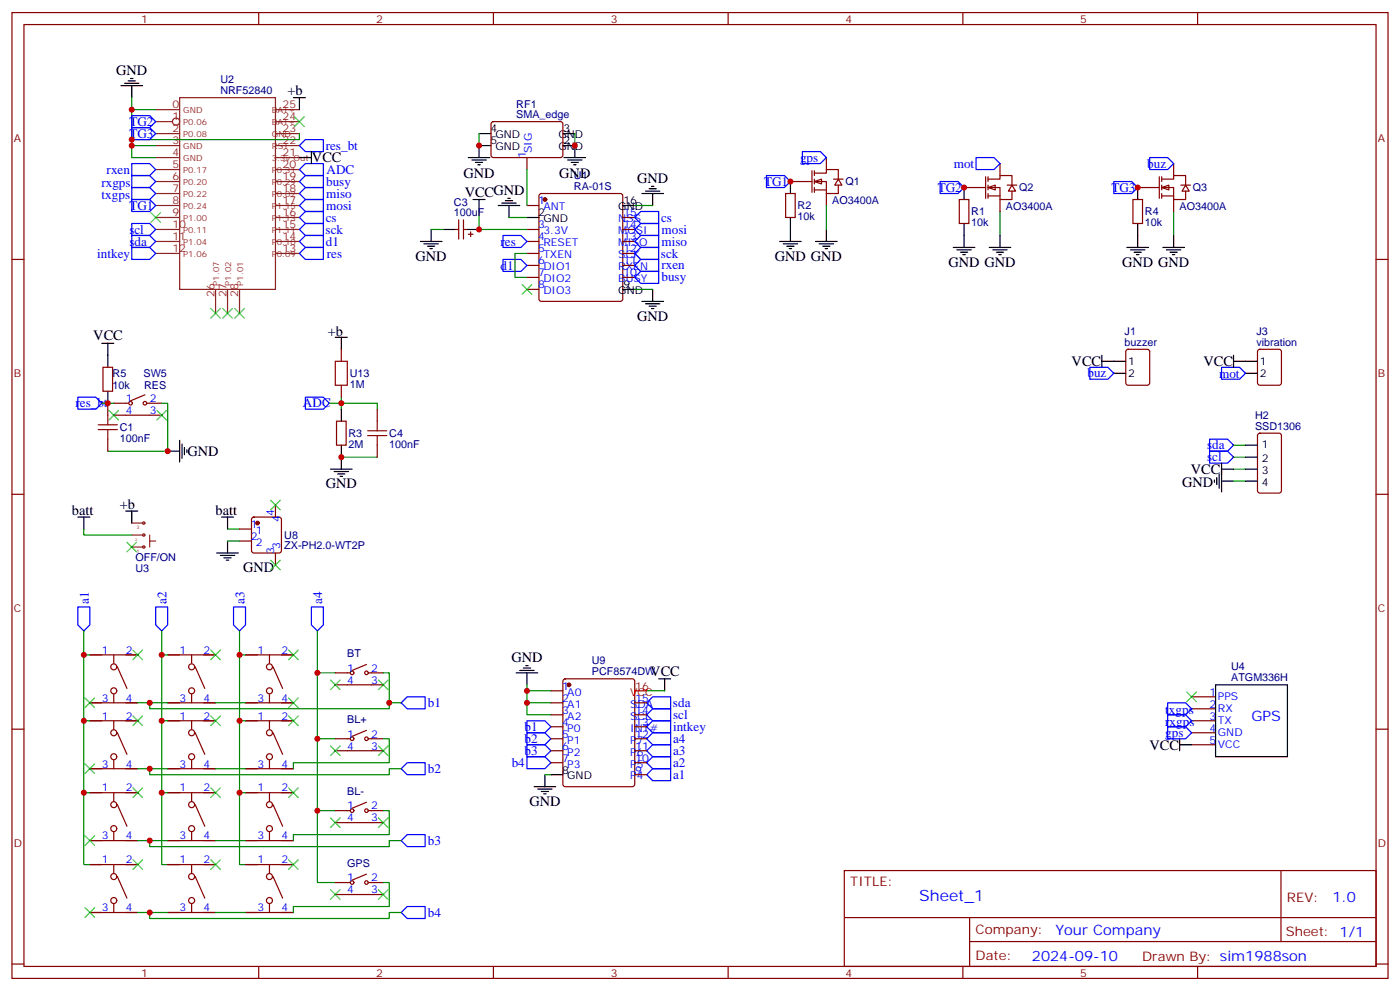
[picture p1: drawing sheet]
<svg xmlns="http://www.w3.org/2000/svg" width="412mm" height="292mm" viewBox="0 0 412 292" stroke-linecap="round" stroke-linejoin="round" font-family="sans-serif">
<g fill="none" stroke="#870000" stroke-width=".35">
<path d="M3.5 3.7h405.4v284.3h-405.4zM7.1 7.2h398.2v277.3h-398.2zM76.2 3.7v3.5M145.3 3.7v3.5M214.5 3.7v3.5M283.6 3.7v3.5M352.8 3.7v3.5M144.9 36l.4-.2 20.1 .1 .4 .6-.1 9.5-.6 .4-20-.1-.5-.6v-9.2zM155.2 46.4v3.5M159 57.2l.5-.2h23.2l.5 .2 .2 .5v30.3l-.2 .5-.5 .2h-23.2l-.5-.2-.3-.5v-30.3zM231.4 57h2.8v7h-2.8zM3.5 76.4h3.6"/>
<path d="M134.1 67.6h1M135.1 64.7v5.7M136.5 67.6h1.1M136.5 64.7v5.7M137.9 69h1.4M138.6 68.3v1.4M155.2 60.5h3.5M155.2 67.6h3.5M155.2 71.1h3.5M155.2 74.6h3.5M155.2 78.1h3.5M183.4 67.6h3.6"/>
<path d="M183.4 71.1h3.6M183.4 74.6h3.6M183.4 78.1h3.6M183.4 64h3.6M405.3 76.4h3.6M155.2 81.7h3.5M155.2 85.2h3.5M183.4 81.7h3.6M33.5 118.7h4.2M42.7 116.2l-4.2 1.8M43.4 118.7h4.2M100.5 102.8v3.6"/>
<path d="M100.5 113.4v3.5M370.7 103l.4-.2h5.7l.6 .5 .1 9.4-.5 .7h-5.9l-.6-.4-.1-9.5zM33.5 122.2h14.1M99.1 124h2.9v7.1h-2.9zM370.7 127.7l.4-.2h5.7l.6 .5 .1 16.5-.5 .6-5.9 .1-.6-.5-.1-16.5zM3.5 145.5h3.6M70.6 155.8h3.5M70.6 159.3h3.5M74.3 152.4l.5-.2h7.4l.5 .2 .2 .5v9.2l-.2 .5-.5 .2h-7.4l-.5-.2-.2-.5v-9.2zM81.1 148.7v3.5M405.3 145.5h3.6M81.1 162.8v3.5"/>
<path d="M98.8 198.1h4.2M107.9 195.6l-4.2 1.8M108.7 198.1h4.2M3.5 214.7h3.6M98.8 201.6h14.1M98.8 217.5h4.2M107.9 215l-4.2 1.8M108.7 217.5h4.2M162.3 217.5h3.5M162.3 203.4h3.5M162.3 206.9h3.5M162.3 210.4h3.5"/>
<path d="M162.3 214h3.5M166 200.1l.5-.3h19.8l.6 .5 .1 30.6-.5 .6-20 .1-.6-.5-.1-30.5zM187 217.5h3.5M187 206.9h3.5M187 210.4h3.5M187 214h3.5M351 205.1h7.1M351 208.7h7.1M351 212.2h7.1M351 215.7h7.1M351 219.3h7.1M405.3 214.7h3.6"/>
<path d="M98.8 221h14.1M98.8 238.7h4.2M107.9 236.2l-4.2 1.7M108.7 238.7h4.2M162.3 221h3.5M162.3 224.5h3.5M187 221h3.5M187 224.5h3.5M187 228.1h3.5M98.8 242.2h14.1M98.8 259.8h4.2M107.9 257.4l-4.2 1.7"/>
<path d="M108.7 259.8h4.2M248.7 256.3h156.6v28.2h-156.6zM377.3 256.3v20.9M98.8 263.3h14.1M248.7 270.1h156.5M285.6 277.2h119.6M285.6 270.1v14.2M3.5 283.8h3.6M76.2 284.5v3.5M145.3 284.5v3.5M214.5 284.5v3.5M283.6 284.5v3.5"/>
<path d="M352.8 284.5v3.5M405.3 283.8h3.6"/>
<circle cx="38.5" cy="118.7" r=".53"/>
<circle cx="42.7" cy="118.7" r=".53"/>
<circle cx="103.7" cy="198.1" r=".53"/>
<circle cx="107.9" cy="198.1" r=".53"/>
<circle cx="103.7" cy="217.5" r=".53"/>
<circle cx="107.9" cy="217.5" r=".53"/>
<circle cx="103.7" cy="238.7" r=".53"/>
<circle cx="107.9" cy="238.7" r=".53"/>
<circle cx="103.7" cy="259.8" r=".53"/>
<circle cx="107.9" cy="259.8" r=".53"/>
</g>
<g fill="none" stroke="#00f" stroke-width=".35">
<path d="M38.8 34h5.3l1.8 1.8-1.8 1.8h-5.3zM38.8 48.2h5.3l1.8 1.7-1.8 1.8h-5.3zM38.8 51.7h5.3l1.8 1.7-1.8 1.8h-5.3zM38.8 55.2h5.3l1.8 1.8-1.8 1.7h-5.3zM88.2 53.4l1.8-1.7h5.2v3.5h-5.2zM88.2 57l1.8-1.8h5.2v3.5h-5.2zM88.2 42.9l1.8-1.8h5.2v3.5h-5.2zM88.2 49.9l1.8-1.7h5.2v3.5h-5.2zM38.8 65.8h5.3l1.8 1.8-1.8 1.7h-5.3zM38.8 69.3h5.3l1.8 1.8-1.8 1.7h-5.3zM38.8 72.8h5.3l1.8 1.8-1.8 1.8h-5.3zM88.2 74.6l1.8-1.8h5.2v3.6h-5.2z"/>
<path d="M88.2 67.6l1.8-1.8h5.2v3.5h-5.2zM88.2 60.5l1.8-1.8h5.2v3.6h-5.2zM88.2 64l1.8-1.7h5.2v3.5h-5.2zM90 69.3h5.2v3.5h-5.2l-1.8-1.7zM148.2 76.4h5.3l1.7 1.7-1.7 1.8h-5.3zM148.2 69.3h5.3l1.7 1.8-1.7 1.7h-5.3zM187 64l1.7-1.7h5.3v3.5h-5.3zM187 67.6l1.7-1.8h5.3v3.5h-5.3zM187 71.1l1.7-1.8h5.3v3.5h-5.3zM187 74.6l1.7-1.8h5.3v3.6h-5.3zM187 78.1l1.7-1.7h5.3v3.5h-5.3zM187 81.7l1.7-1.8h5.3v3.5h-5.3z"/>
<path d="M22.9 116.9h5.3l1.8 1.8-1.8 1.8h-5.3zM90 116.9h5.2l1.8 1.8-1.8 1.8h-5.2zM356.3 129.3h5.3l1.8 1.8-1.8 1.7h-5.3zM356.3 132.8h5.3l1.8 1.8-1.8 1.7h-5.3zM22.9 178.7h3.6v5.3l-1.8 1.7-1.8-1.7zM45.9 178.7h3.5v5.3l-1.8 1.7-1.7-1.7zM68.8 178.7h3.5v5.3l-1.7 1.7-1.8-1.7zM91.7 178.7h3.5v5.3l-1.7 1.7-1.8-1.7zM118.2 206.9l1.7-1.8h5.3v3.6h-5.3zM155.2 212.2h5.3l1.8 1.8-1.8 1.7h-5.3zM155.2 215.7h5.3l1.8 1.8-1.8 1.8h-5.3zM155.2 219.3h5.3l1.8 1.7-1.8 1.8h-5.3z"/>
<path d="M190.5 217.5l1.8-1.8h5.3v3.6h-5.3zM190.5 206.9l1.8-1.8h5.3v3.6h-5.3zM190.5 210.4l1.8-1.7h5.3v3.5h-5.3zM190.5 214l1.8-1.8h5.3v3.5h-5.3zM192.3 219.3h5.3v3.5h-5.3l-1.8-1.8zM344 210.4h5.2l1.8 1.8-1.8 1.8h-5.2zM344 206.9h5.2l1.8 1.8-1.8 1.7h-5.2zM118.2 226.3l1.7-1.8h5.3v3.6h-5.3zM155.2 222.8h5.3l1.8 1.7-1.8 1.8h-5.3zM190.5 228.1l1.8-1.8h5.3v3.5h-5.3zM190.5 224.5l1.8-1.7h5.3v3.5h-5.3zM118.2 247.5l1.7-1.8h5.3v3.5h-5.3z"/>
<path d="M118.2 268.6l1.7-1.7h5.3v3.5h-5.3z"/>
</g>
<g fill="none" stroke="#000" stroke-width=".35">
<path d="M35.6 25.2h6.4M36.7 24.5h4.2M37.7 23.8h2.2M38.5 23.1h.7M38.8 25.2v3.6M86.4 28.8h3.6M88.2 28.8v3.5M141.1 39.3h3.5M165.8 39.3h3.5M137.9 46.4h6.4M139 47.1h4.2M139.3 58.7h3.6"/>
<path d="M140.1 47.8h2.1M140.8 48.5h.7M141.1 58.7v3.6M144.6 42.9h-3.5v3.5M147.8 59.8h4.2M148.9 59.1h2.1M149.6 58.4h.7M165.8 42.9h3.5v3.5M166.2 46.4h6.3M167.2 47.1h4.2M168.3 47.8h2.1M169 48.5h.7"/>
<path d="M189.1 57h6.3M190.1 56.3h4.3M191.2 55.6h2.1M191.9 54.9h.7M192.3 57v3.5M232.8 53.4v3.6M123.8 71.1h6.4M124.9 71.8h4.2M125.9 72.5h2.2M126.6 73.2h.8M127 67.6v3.5M130.5 67.6h3.6"/>
<path d="M137.6 67.6h3.5M146.8 60.5h6.3M149.9 60.5v3.5M155.2 64h3.5M183.4 60.5h3.6M232.8 64v3.6M240.2 71.1h6.4M241.3 71.8h4.2M242.4 72.5h2.1M243.1 73.2h.7M243.4 67.6v3.5M98.8 99.3h3.5"/>
<path d="M100.5 99.3v3.5M183.4 85.2h3.6M189.1 88.7h6.3M190.1 89.4h4.3M191.2 90.1h2.1M191.9 90.8h.7M192.3 85.2v3.5M366.9 106.4h3.5M366.9 109.9h3.5M97.4 138.1h6.3M98.4 138.8h4.3M99.5 139.5h2.1"/>
<path d="M100.5 120.5v3.5M100.5 131.1v7M359.1 139.5v4.3M359.8 136.3v8.5M359.8 138.1h3.6M366.9 131.1h3.5M366.9 134.6h3.5M366.9 138.1h3.5M22.9 152.2h3.6M24.7 152.2v3.6M37 150.5h3.6M38.8 150.5v3.5"/>
<path d="M65.3 152.2h3.5M67 152.2v3.6M67 159.3v3.5M100.2 140.2h.7M357.7 141.3v.7M358.4 140.6v2.1M359.8 141.6h3.6M366.9 141.6h3.5M63.9 162.8h6.3M64.9 163.5h4.2M66 164.2h2.1M66.7 164.9h.7"/>
<path d="M152 198.1h6.4M153.1 197.4h4.2M154.2 196.7h2.1M154.9 196h.7M155.2 198.1v3.5M194 199.8h3.6M195.8 199.8v3.6M358.1 201.6h21.1v21.2h-21.1zM157.3 231.6h6.4M158.4 232.3h4.2M159.5 233h2.1M160.2 233.7h.7"/>
<path d="M160.5 228.1v3.5M162.3 228.1h3.5"/>
</g>
<g fill="none" stroke="#008700" stroke-width=".35">
<path d="M38.8 28.8v14.1h7.1M38.8 32.3h7.1M88.2 39.3v1.8h-49.4M141.1 39.3v3.6M169.3 39.3v3.6M38.8 42.9v3.5h7.1M155.2 49.9v10.6M127 67.6h3.5M141.1 62.3v5.3h14.1M149.9 64h5.3M187 60.5h5.3M187 85.2h5.3"/>
<path d="M97 118.7h3.5M100.5 116.9v3.6M363.4 138.1h3.5M363.4 134.6h3.5M363.4 131.1h3.5M24.7 155.8v1.7h14.1M67 155.8h3.6M67 159.3h3.6M363.4 141.6h3.5M47.6 185.7v68.8h1.8M70.6 185.7v68.8h1.7M93.5 185.7v74.1h5.3"/>
<path d="M93.5 198.1h5.3M93.5 217.5h5.3M155.2 201.6v8.8h7.1M155.2 203.4h7.1M155.2 206.9h7.1M190.5 203.4h5.3M93.5 238.7h5.3M160.5 228.1h1.8"/>
</g>
<g fill="none" stroke="#8c2424" stroke-width=".35">
<path d="M45.9 35.8h4.9M45.9 39.3h7M45.9 32.3h7M52.9 28.8h28.2v56.4h-28.2zM81.1 35.8h7.1M81.1 39.3h7.1M81.1 32.3h7.1M45.9 42.9h7M45.9 46.4h7M45.9 49.9h7M45.9 53.4h7M45.9 57h7"/>
<path d="M81.1 42.9h7.1M81.1 46.4h7.1M81.1 49.9h7.1M81.1 53.4h7.1M81.1 57h7.1M45.9 60.5h7M45.9 64h7M45.9 67.6h7M45.9 74.6h7M45.9 71.1h7M81.1 60.5h7.1M81.1 64h7.1"/>
<path d="M81.1 67.6h7.1M81.1 74.6h7.1M81.1 71.1h7.1M63.5 85.2v7.1M67 85.2v7.1M70.6 85.2v7.1M38.8 157.5h3.5M38.8 154h3.5M44.1 157.5v3.5M44.1 159.3h1.8M38.8 161h3.5"/>
<circle cx="51.9" cy="35.8" r="1.06"/>
<circle cx="42.3" cy="154" r=".35"/>
<circle cx="42.3" cy="157.5" r=".35"/>
<circle cx="42.3" cy="161" r=".35"/>
</g>
<g fill="#870000" stroke="#870000" stroke-width=".35">
<circle cx="160.5" cy="58.7" r=".53"/>
<circle cx="167.6" cy="201.6" r=".53"/>
<circle cx="75.8" cy="154" r=".53"/>
</g>
<path d="M187 203.4h3.5" fill="none" stroke="#f00" stroke-width=".35"/>
<path d="M86.8 34.4l2.8 2.8M89.6 34.4l-2.8 2.8M62.1 90.8l2.8 2.9M64.9 90.8l-2.8 2.9M65.6 90.8l2.8 2.9M68.4 90.8l-2.8 2.9M69.1 90.8l2.9 2.9M72 90.8l-2.9 2.9M37.4 159.6l2.8 2.9M40.2 159.6l-2.8 2.9M349.6 203.7l2.8 2.9M352.4 203.7l-2.8 2.9" fill="none" stroke="#3c3" stroke-width=".35"/>
<path d="M98.8 106.4h3.5v7h-3.5z" fill="none" stroke="#a10000" stroke-width=".35"/>
<g fill="#fff" stroke="#870000" stroke-width=".35">
<path d="M239.9 53.4l2.1-.7v1.5z"/>
<path d="M246.9 52.7l1.1 1.8h-2.1z"/>
</g>
<path d="M232.8 53.4h6.4M239.2 50.3v6.3M239.9 51h3.5v-1.1h3.5v2.8M239.9 53.4h3.5v3.6h3.5v-2.5M239.9 55.9h3.5M239.9 50.3v1.4M239.9 52.7v1.5M239.9 55.2v1.4M243.4 46.4v3.5M243.4 57v3.5M245.5 52.7h2.9" fill="none" stroke="#870000" stroke-width=".35"/>
<path d="M155.2 74.6h-3.5v7.1h3.5M243.4 60.5v7.1M294.6 62.3v7" fill="none" stroke="#008700" stroke-width=".35"/>
<path d="M88.2 46.4h3.5M91.7 44.6v3.6M229.7 71.1h6.3M230.7 71.8h4.2M231.8 72.5h2.1M232.5 73.2h.7M232.8 67.6v3.5M280.8 72.8h6.4M281.9 73.6h4.2M282.9 74.3h2.1M283.6 75h.7M284 69.3v3.5" fill="none" stroke="#000" stroke-width=".35"/>
<g fill="#fff" stroke="#870000" stroke-width=".35">
<path d="M291 55.2l2.2-.7v1.4z"/>
<path d="M298.1 54.5l1.1 1.8h-2.2z"/>
</g>
<path d="M282.6 58.7h2.8v7.1h-2.8zM284 55.2h6.3M290.3 52v6.4M291 52.7h3.6v-1h3.5v2.8M291 55.2h3.6v3.5h3.5v-2.4M291 57.7h3.6M291 52v1.4M291 54.5v1.4M291 57v1.4M294.6 48.2v3.5M294.6 58.7v3.6M296.7 54.5h2.8" fill="none" stroke="#870000" stroke-width=".35"/>
<path d="M284 55.2v3.5M284 65.8v3.5M291.4 72.8h6.3M292.5 73.6h4.2M293.5 74.3h2.1M294.2 75h.7M294.6 69.3v3.5M332 72.8h6.3M333 73.6h4.3M334.1 74.3h2.1M334.8 75h.7M335.1 69.3v3.5" fill="none" stroke="#000" stroke-width=".35"/>
<path d="M345.7 62.3v7" fill="none" stroke="#008700" stroke-width=".35"/>
<g fill="#fff" stroke="#870000" stroke-width=".35">
<path d="M342.2 55.2l2.1-.7v1.4z"/>
<path d="M349.2 54.5l1.1 1.8h-2.1z"/>
</g>
<g fill="none" stroke="#870000" stroke-width=".35">
<path d="M333.7 58.7h2.8v7.1h-2.8zM335.1 55.2h6.4M341.5 52v6.4M342.2 52.7h3.5v-1h3.5v2.8M342.2 55.2h3.5v3.5h3.5v-2.4M342.2 57.7h3.5M342.2 52v1.4M342.2 54.5v1.4M342.2 57v1.4M345.7 48.2v3.5M345.7 58.7v3.6M347.8 54.5h2.9"/>
<path d="M30.3 108.1h2.9v7.1h-2.9zM31.7 118.7v3.5M331.8 103l.5-.2h5.7l.6 .5 .1 9.4-.5 .7h-5.9l-.6-.4-.1-9.5zM31.7 129.3v3.5M111.1 120.5v3.5M111.1 131.1v3.5M26.5 192.8h14.1M33.5 192.8v2.5M34.6 196.3l2.8 6.4M49.4 192.8h14.1M56.4 192.8v2.5M57.5 196.3l2.8 6.4"/>
<path d="M72.3 192.8h14.1M79.4 192.8v2.5M80.4 196.3l2.9 6.4M26.5 206.9h14.1M26.5 212.2h14.1M33.5 204.4v2.5M33.5 212.2v2.5M34.6 215.7l2.8 6.4M49.4 206.9h14.1M49.4 212.2h14.1M56.4 204.4v2.5M56.4 212.2v2.5"/>
<path d="M57.5 215.7l2.8 6.4M72.3 206.9h14.1M72.3 212.2h14.1M79.4 204.4v2.5M79.4 212.2v2.5M80.4 215.7l2.9 6.4M26.5 226.3h14.1M26.5 233.4h14.1M33.5 223.8v2.5M33.5 233.4v2.4M34.6 236.9l2.8 6.3M49.4 226.3h14.1"/>
<path d="M49.4 233.4h14.1M56.4 223.8v2.5M56.4 233.4v2.4M57.5 236.9l2.8 6.3M72.3 226.3h14.1M72.3 233.4h14.1M79.4 223.8v2.5M79.4 233.4v2.4M80.4 236.9l2.9 6.3M26.5 247.5h14.1M26.5 254.5h14.1M33.5 245v2.5"/>
<path d="M33.5 254.5v2.5M34.6 258.1l2.8 6.3M49.4 247.5h14.1M49.4 254.5h14.1M56.4 245v2.5M56.4 254.5v2.5M57.5 258.1l2.8 6.3M72.3 247.5h14.1M72.3 254.5h14.1M79.4 245v2.5M79.4 254.5v2.5M80.4 258.1l2.9 6.3"/>
<path d="M26.5 268.6h14.1M33.5 266.2v2.4M49.4 268.6h14.1M56.4 266.2v2.4M72.3 268.6h14.1M79.4 266.2v2.4"/>
<circle cx="33.5" cy="196.3" r=".88"/>
<circle cx="56.4" cy="196.3" r=".88"/>
<circle cx="79.4" cy="196.3" r=".88"/>
<circle cx="33.5" cy="203.4" r=".88"/>
<circle cx="33.5" cy="215.7" r=".88"/>
<circle cx="56.4" cy="203.4" r=".88"/>
<circle cx="56.4" cy="215.7" r=".88"/>
<circle cx="79.4" cy="203.4" r=".88"/>
<circle cx="79.4" cy="215.7" r=".88"/>
<circle cx="33.5" cy="222.8" r=".88"/>
<circle cx="33.5" cy="236.9" r=".88"/>
<circle cx="56.4" cy="222.8" r=".88"/>
<circle cx="56.4" cy="236.9" r=".88"/>
<circle cx="79.4" cy="236.9" r=".88"/>
<circle cx="79.4" cy="222.8" r=".88"/>
<circle cx="33.5" cy="243.9" r=".88"/>
<circle cx="33.5" cy="258.1" r=".88"/>
<circle cx="56.4" cy="243.9" r=".88"/>
<circle cx="56.4" cy="258.1" r=".88"/>
<circle cx="79.4" cy="243.9" r=".88"/>
<circle cx="79.4" cy="258.1" r=".88"/>
<circle cx="33.5" cy="265.1" r=".88"/>
<circle cx="56.4" cy="265.1" r=".88"/>
<circle cx="79.4" cy="265.1" r=".88"/>
</g>
<g fill="none" stroke="#000" stroke-width=".35">
<path d="M335.1 55.2v3.5M335.1 65.8v3.5M342.5 72.8h6.4M343.6 73.6h4.2M344.7 74.3h2.1M345.4 75h.7M345.7 69.3v3.5M30 101.1h3.5M31.7 101.1v7M31.7 115.2v3.5M324.6 106.4h7M324.6 104.6v3.5"/>
<path d="M328.1 109.9h3.5M363.4 106.4h3.5M363.4 104.6v3.5M49.4 132.8h3.5M52.9 129.6v6.4M53.6 130.7v4.2M54.3 131.8v2.1M55 132.5v.7M347.5 219.3h3.5M347.5 217.5v3.5"/>
</g>
<g fill="none" stroke="#008700" stroke-width=".35">
<path d="M30 118.7h3.5M47.6 118.7h1.8v14.1h-17.7M100.5 118.7h10.6v1.8M100.5 134.6h10.6M24.7 185.7v7.1h1.8M24.7 192.8v19.4h1.8M47.6 192.8h1.8M70.6 192.8h1.7M112.9 198.1h1.8v8.8M24.7 212.2v21.2h1.8M40.6 206.9h8.8M44.1 206.9v1.8h70.6v-1.8h3.5"/>
<path d="M47.6 212.2h1.8M63.5 206.9h8.8M70.6 212.2h1.7M112.9 217.5h1.8v7h-28.3v1.8M24.7 233.4v21.1h1.8M40.6 226.3h8.8M44.1 226.3v1.8h70.6v-1.8h3.5M47.6 233.4h1.8M63.5 226.3h8.8M70.6 233.4h1.7M112.9 238.7h1.8v7h-28.3v1.8M40.6 247.5h8.8"/>
<path d="M44.1 247.5v1.7h70.6v-1.7h3.5M63.5 247.5h8.8M112.9 259.8h1.8v7.1h-28.3v1.7M40.6 268.6h8.8M44.1 268.6v1.8h70.6v-1.8h3.5M63.5 268.6h8.8"/>
</g>
<path d="M38.8 37.6h5.3l1.8 1.7-1.8 1.8h-5.3zM38.8 58.7h5.3l1.8 1.8-1.8 1.8h-5.3zM225.8 51.7h5.3l1.7 1.7-1.7 1.8h-5.3zM236.4 44.6h5.3l1.7 1.8-1.7 1.8h-5.3zM276.9 53.4h5.3l1.8 1.8-1.8 1.8h-5.3zM287.5 46.4h5.3l1.8 1.8-1.8 1.7h-5.3zM328.1 53.4h5.3l1.7 1.8-1.7 1.8h-5.3zM338.7 46.4h5.3l1.7 1.8-1.7 1.7h-5.3zM321 108.1h5.3l1.8 1.8-1.8 1.8h-5.3zM359.8 108.1h5.3l1.8 1.8-1.8 1.8h-5.3zM344 214h5.2l1.8 1.7-1.8 1.8h-5.2z" fill="none" stroke="#00f" stroke-width=".35"/>
<g fill="none" stroke="#3c3" stroke-width=".35">
<path d="M44.4 62.6l2.9 2.8M47.3 62.6l-2.9 2.8M153.8 83.8l2.8 2.8M156.6 83.8l-2.8 2.8M32.1 120.8l2.8 2.8M34.9 120.8l-2.8 2.8M46.2 120.8l2.8 2.8M49 120.8l-2.8 2.8M79.7 147.3l2.8 2.8M82.5 147.3l-2.8 2.8M79.7 164.9l2.8 2.8M82.5 164.9l-2.8 2.8"/>
<path d="M39.2 191.4l2.8 2.8M42 191.4l-2.8 2.8M62.1 191.4l2.8 2.8M64.9 191.4l-2.8 2.8M85 191.4l2.8 2.8M87.8 191.4l-2.8 2.8M25 205.5l2.9 2.8M27.9 205.5l-2.9 2.8M39.2 210.8l2.8 2.8M42 210.8l-2.8 2.8M62.1 210.8l2.8 2.8M64.9 210.8l-2.8 2.8"/>
<path d="M85 210.8l2.8 2.8M85 205.5l2.8 2.8M87.8 210.8l-2.8 2.8M87.8 205.5l-2.8 2.8M97.4 200.2l2.8 2.8M97.4 219.6l2.8 2.8M100.2 200.2l-2.8 2.8M100.2 219.6l-2.8 2.8M111.5 200.2l2.8 2.8M111.5 219.6l2.8 2.8M114.3 200.2l-2.8 2.8M114.3 219.6l-2.8 2.8"/>
<path d="M25 224.9l2.9 2.8M27.9 224.9l-2.9 2.8M39.2 232l2.8 2.8M42 232l-2.8 2.8M62.1 232l2.8 2.8M64.9 232l-2.8 2.8M85 232l2.8 2.8M87.8 232l-2.8 2.8M25 246.1l2.9 2.8M27.9 246.1l-2.9 2.8M39.2 253.1l2.8 2.8M42 253.1l-2.8 2.8"/>
<path d="M62.1 253.1l2.8 2.8M64.9 253.1l-2.8 2.8M85 253.1l2.8 2.8M87.8 253.1l-2.8 2.8M97.4 240.8l2.8 2.8M100.2 240.8l-2.8 2.8M111.5 240.8l2.8 2.8M114.3 240.8l-2.8 2.8M25 267.2l2.9 2.9M27.9 267.2l-2.9 2.9M97.4 261.9l2.8 2.9M100.2 261.9l-2.8 2.9"/>
<path d="M111.5 261.9l2.8 2.9M114.3 261.9l-2.8 2.9"/>
</g>
<path d="M28.9 125.1h5.7M28.9 126.5h5.7M31.7 122.2v2.9M31.7 126.5v2.8M108.3 126.8h5.6M108.3 128.2h5.6M111.1 124v2.8M111.1 128.2v2.9" fill="none" stroke="#a10000" stroke-width=".35"/>
<g fill="#c00">
<circle cx="155.2" cy="203.4" r=".88"/>
<circle cx="155.2" cy="206.9" r=".88"/>
<circle cx="93.5" cy="238.7" r=".88"/>
<circle cx="93.5" cy="217.5" r=".88"/>
<circle cx="93.5" cy="198.1" r=".88"/>
<circle cx="169.3" cy="42.9" r=".88"/>
<circle cx="141.1" cy="42.9" r=".88"/>
<circle cx="38.8" cy="32.3" r=".88"/>
<circle cx="38.8" cy="42.9" r=".88"/>
<circle cx="38.8" cy="41.1" r=".88"/>
<circle cx="100.5" cy="118.7" r=".88"/>
<circle cx="141.1" cy="67.6" r=".88"/>
<circle cx="31.8" cy="118.7" r=".88"/>
<circle cx="100.5" cy="134.6" r=".88"/>
<circle cx="49.4" cy="132.8" r=".88"/>
<circle cx="232.8" cy="53.4" r=".88"/>
<circle cx="284" cy="55.2" r=".88"/>
<circle cx="335.1" cy="55.2" r=".88"/>
<circle cx="24.7" cy="192.8" r=".88"/>
<circle cx="24.7" cy="212.2" r=".88"/>
<circle cx="24.7" cy="233.4" r=".88"/>
<circle cx="47.6" cy="192.8" r=".88"/>
<circle cx="47.6" cy="212.2" r=".88"/>
<circle cx="47.6" cy="233.4" r=".88"/>
<circle cx="70.6" cy="192.8" r=".88"/>
<circle cx="70.6" cy="212.2" r=".88"/>
<circle cx="70.6" cy="233.4" r=".88"/>
<circle cx="44.1" cy="247.5" r=".88"/>
<circle cx="44.1" cy="268.6" r=".88"/>
<circle cx="44.1" cy="226.3" r=".88"/>
<circle cx="44.1" cy="206.9" r=".88"/>
<circle cx="114.7" cy="206.9" r=".88"/>
</g>
<text font-size="4.6" fill="#00f" x="270.8" y="265.3">Sheet_1</text>
<g font-size="4.2">
<text x="34.2" y="22">GND</text>
<text x="84.7" y="28">+b</text>
<text x="91.9" y="47.8">VCC</text>
<text x="136.5" y="52.5">GND</text>
<text x="164.7" y="52.5">GND</text>
<text x="187.7" y="53.8">GND</text>
<text x="136.9" y="58">VCCGND</text>
<text x="122.4" y="76.7">GND</text>
<text x="228.2" y="76.7">GND GND</text>
<text x="279.4" y="78.5">GND GND</text>
<text x="330.6" y="78.5">GND GND</text>
<text x="187.7" y="94.4">GND</text>
<text x="27.5" y="100">VCC</text>
<text x="96.5" y="99">+b</text>
<text x="315.7" y="107.8">VCC</text>
<text x="354.5" y="107.8">VCC</text>
<text x="55.2" y="134.3">GND</text>
<text x="96" y="143.8">GND</text>
<text x="348.3" y="143.4">GND</text>
<text x="350.8" y="139.5">VCC</text>
<text x="35.3" y="149.8">+b</text>
<text x="21.2" y="151.5">batt</text>
<text x="63.5" y="151.5">batt</text>
<text x="71.6" y="168.5">GND</text>
<text x="150.6" y="194.9">GND</text>
<text x="191.6" y="199.1">VCC</text>
<text x="338.6" y="220.7">VCC</text>
<text x="155.9" y="237.2">GND</text>
</g>
<g font-size="4.2" fill="#00f">
<text x="368.7" y="212.2">GPS</text>
<text x="392.5" y="265.6">1.0</text>
<text x="310.9" y="275.1">Your Company</text>
<text x="304" y="282.9">2024-09-10</text>
</g>
<g font-size="3.9" fill="#00f">
<text x="38.1" y="37.1">TG2</text>
<text x="38.1" y="40.6">TG3</text>
<text x="96" y="44.2">res_bt</text>
<text x="235.7" y="47.6">gps</text>
<text x="31.4" y="51.2">rxen</text>
<text x="96.2" y="51.2">ADC</text>
<text x="281" y="49.4">mot</text>
<text x="338" y="49.3">buz</text>
<text x="29.9" y="55">rxgps</text>
<text x="29.9" y="58.5">txgps</text>
<text x="96.1" y="54.6">busy</text>
<text x="96.1" y="58.2">miso</text>
<text x="225.1" y="54.7">TG1</text>
<text x="276.2" y="56.5">TG2</text>
<text x="327.4" y="56.5">TG3</text>
<text x="38.1" y="61.8">TG1</text>
<text x="96" y="65.3">cs</text>
<text x="96.1" y="61.7">mosi</text>
<text x="194.7" y="65.2">cs</text>
<text x="38.1" y="68.8">scl</text>
<text x="95.9" y="68.8">sck</text>
<text x="194.9" y="68.8">mosi</text>
<text x="28.6" y="75.8">intkey</text>
<text x="38.1" y="72.3">sda</text>
<text x="96" y="72.3">d1</text>
<text x="96.3" y="75.9">res</text>
<text x="147.5" y="72.4">res</text>
<text x="194.7" y="75.8">sck</text>
<text x="194.8" y="72.3">miso</text>
<text x="147.5" y="79.4">d1</text>
<text x="194.8" y="79.3">rxen</text>
<text x="194.8" y="82.9">busy</text>
<text x="320.3" y="111.1">buz</text>
<text x="359.1" y="111.2">mot</text>
<text x="22.2" y="120">res_bt</text>
<text x="89.3" y="119.9">ADC</text>
<text x="355.6" y="132.3">sda</text>
<text x="355.6" y="135.8">scl</text>
<text x="26.1" y="177.8" transform="rotate(-90 26.1 177.8)">a1</text>
<text x="49.1" y="177.8" transform="rotate(-90 49.1 177.8)">a2</text>
<text x="72" y="177.8" transform="rotate(-90 72 177.8)">a3</text>
<text x="94.9" y="177.8" transform="rotate(-90 94.9 177.8)">a4</text>
<text x="126.1" y="208.3">b1</text>
<text x="198.2" y="208.2">sda</text>
<text x="154.5" y="215.2">b1</text>
<text x="198.2" y="215.3">intkey</text>
<text x="198.3" y="211.7">scl</text>
<text x="343.3" y="213.8">rxgps</text>
<text x="343.3" y="210.3">txgps</text>
<text x="154.5" y="218.7">b2</text>
<text x="198.3" y="218.8">a4</text>
<text x="343.3" y="217">gps</text>
<text x="126.1" y="227.7">b2</text>
<text x="150.7" y="225.8">b4</text>
<text x="154.5" y="222.3">b3</text>
<text x="198.3" y="222.4">a3</text>
<text x="198.3" y="225.9">a2</text>
<text x="198.3" y="229.3">a1</text>
<text x="126.1" y="248.8">b3</text>
<text x="126.1" y="269.8">b4</text>
</g>
<g font-size="3.9" fill="#800">
<text x="250.5" y="260.9">TITLE:</text>
<text x="379.1" y="265.6">REV:</text>
<text x="287.4" y="275.1">Company:</text>
<text x="378.7" y="275.7">Sheet: 1/1</text>
<text x="287.4" y="282.8">Date:</text>
<text x="336.4" y="282.8">Drawn By: sim1988son</text>
</g>
<g font-size="3.2" fill="#800">
<text x="41.6" y="6.7">1</text>
<text x="110.8" y="6.7">2</text>
<text x="179.9" y="6.7">3</text>
<text x="249.1" y="6.7">4</text>
<text x="318.2" y="6.7">5</text>
<text x="4.1" y="41.8">A</text>
<text x="405.9" y="41.8">A</text>
<text x="4.1" y="110.9">B</text>
<text x="405.9" y="110.9">B</text>
<text x="4.1" y="180.1">C</text>
<text x="405.9" y="180.1">C</text>
<text x="4.1" y="249.2">D</text>
<text x="405.9" y="249.2">D</text>
<text x="41.6" y="287.5">1</text>
<text x="110.8" y="287.5">2</text>
<text x="179.9" y="287.5">3</text>
<text x="249.1" y="287.5">4</text>
<text x="318.2" y="287.5">5</text>
</g>
<g font-size="3.2" fill="#000080">
<text x="64.9" y="27.6">NRF52840</text>
<text x="64.9" y="24.4">U2</text>
<text x="152.1" y="34.7">SMA_edge</text>
<text x="152.1" y="31.8">RF1</text>
<text x="169.1" y="52.6">U1</text>
<text x="169.1" y="55.8">RA-01S</text>
<text x="245.1" y="59.9">AO3400A</text>
<text x="249.1" y="54.6">Q1</text>
<text x="300.2" y="56.3">Q2</text>
<text x="351.4" y="56.3">Q3</text>
<text x="133.7" y="63.7">100uF</text>
<text x="133.7" y="60.5">C3</text>
<text x="234.9" y="64.9">10k</text>
<text x="234.9" y="61.6">R2</text>
<text x="286.1" y="63.4">R1</text>
<text x="296.3" y="61.7">AO3400A</text>
<text x="337.3" y="63.4">R4</text>
<text x="347.5" y="61.7">AO3400A</text>
<text x="286.1" y="66.6">10k</text>
<text x="337.3" y="66.6">10k</text>
<text x="331.3" y="101.8">buzzer</text>
<text x="331.3" y="98.6">J1</text>
<text x="370.1" y="101.8">vibration</text>
<text x="370.1" y="98.6">J3</text>
<text x="33.2" y="111.1">R5</text>
<text x="42.3" y="111.1">SW5</text>
<text x="103" y="110.9">U13</text>
<text x="33.2" y="114.6">10k</text>
<text x="42.5" y="114.6">RES</text>
<text x="103" y="114.1">1M</text>
<text x="369.7" y="123.3">H2</text>
<text x="35.3" y="130.1">100nF</text>
<text x="35.3" y="126.9">C1</text>
<text x="102.7" y="131.9">2M</text>
<text x="102.7" y="128.6">R3</text>
<text x="114.7" y="131.9">100nF</text>
<text x="114.7" y="128.7">C4</text>
<text x="369.7" y="126.5">SSD1306</text>
<text x="83.7" y="161.6">ZX-PH2.0-WT2P</text>
<text x="83.7" y="158.7">U8</text>
<text x="39.9" y="165.3">OFF/ON</text>
<text x="39.9" y="168.5">U3</text>
<text x="102.3" y="193.4">BT</text>
<text x="174.3" y="195.4">U9</text>
<text x="362.7" y="197.2">U4</text>
<text x="174.3" y="198.6">PCF8574DW</text>
<text x="362.7" y="200.5">ATGM336H</text>
<text x="102.3" y="212.8">BL+</text>
<text x="102.3" y="234">BL-</text>
<text x="102.3" y="255.1">GPS</text>
</g>
<g font-size="3.2" fill="#8d2323">
<text x="50.8" y="35.5">1</text>
<text x="50.8" y="31.9">0</text>
<text x="83.3" y="35.5">24</text>
<text x="83.3" y="31.9">25</text>
<text x="50.8" y="39">2</text>
<text x="83.3" y="39">23</text>
<text x="50.8" y="42.5">3</text>
<text x="50.8" y="46">4</text>
<text x="83.3" y="42.5">22</text>
<text x="83.3" y="46">21</text>
<text x="50.8" y="49.6">5</text>
<text x="50.8" y="53.1">6</text>
<text x="83.3" y="49.6">20</text>
<text x="83.3" y="53.1">19</text>
<text x="50.8" y="56.6">7</text>
<text x="83.3" y="56.6">18</text>
<text x="50.8" y="60.1">8</text>
<text x="50.8" y="63.7">9</text>
<text x="83.3" y="60.1">17</text>
<text x="83.3" y="63.7">16</text>
<text x="50.8" y="70.7">11</text>
<text x="50.8" y="67.2">10</text>
<text x="83.3" y="67.2">15</text>
<text x="83.3" y="70.7">14</text>
<text x="50.8" y="74.3">12</text>
<text x="83.3" y="74.3">13</text>
<text x="63.1" y="87.3" transform="rotate(-90 63.1 87.3)">26</text>
<text x="66.7" y="87.3" transform="rotate(-90 66.7 87.3)">27</text>
<text x="70.2" y="87.3" transform="rotate(-90 70.2 87.3)">28</text>
</g>
<g font-size="3.2">
<text x="144.5" y="39">4</text>
<text x="145.9" y="40.7">GND</text>
<text x="164.5" y="40.7">GND</text>
<text x="166" y="39">3</text>
<text x="144.5" y="42.5">5</text>
<text x="145.9" y="44.3">GND</text>
<text x="164.5" y="44.3">GND</text>
<text x="166" y="42.5">2</text>
<text x="158.6" y="63.7">2</text>
<text x="160.1" y="65.4">GND</text>
<text x="182.1" y="61.9">GND</text>
<text x="183.6" y="60.1">16</text>
<text x="182.1" y="86.6">GND</text>
<text x="183.6" y="84.8">9</text>
<text x="332.3" y="107.4">1</text>
<text x="371.1" y="107.4">1</text>
<text x="332.3" y="110.9">2</text>
<text x="371.1" y="110.9">2</text>
<text x="371.7" y="131.8">1</text>
<text x="371.7" y="136">2</text>
<text x="371.7" y="139.5">3</text>
<text x="371.7" y="143.1">4</text>
<text x="165.6" y="227.7">8</text>
<text x="167.1" y="229.5">GND</text>
</g>
<g font-size="3.2" fill="#00f">
<text x="154.9" y="46.6" transform="rotate(-90 154.9 46.6)">1</text>
<text x="156.6" y="45.1" transform="rotate(-90 156.6 45.1)">SIG</text>
<text x="158.6" y="60.1">1</text>
<text x="160.1" y="61.9">ANT</text>
<text x="182.1" y="65.4">NSS</text>
<text x="183.6" y="63.7">15</text>
<text x="158.6" y="67.2">3</text>
<text x="158.6" y="70.7">4</text>
<text x="160.1" y="69">3.3V</text>
<text x="182.1" y="69">MOSI</text>
<text x="183.6" y="70.7">13</text>
<text x="183.6" y="67.2">14</text>
<text x="158.6" y="74.3">5</text>
<text x="158.6" y="77.8">6</text>
<text x="160.1" y="72.5">RESET</text>
<text x="160.1" y="76">TXEN</text>
<text x="182.1" y="76">SCK</text>
<text x="182.1" y="72.5">MISO</text>
<text x="183.6" y="77.8">11</text>
<text x="183.6" y="74.3">12</text>
<text x="158.6" y="81.3">7</text>
<text x="160.1" y="79.6">DIO1</text>
<text x="160.1" y="83.1">DIO2</text>
<text x="182.1" y="83.1">BUSY</text>
<text x="182.1" y="79.6">RXEN</text>
<text x="183.6" y="81.3">10</text>
<text x="158.6" y="84.8">8</text>
<text x="160.1" y="86.6">DIO3</text>
<text x="37" y="118.4">1</text>
<text x="44.1" y="118.4">2</text>
<text x="37" y="121.9">4</text>
<text x="44.1" y="121.9">3</text>
<text x="73.9" y="155.4">1</text>
<text x="80.8" y="152" transform="rotate(-90 80.8 152)">4</text>
<text x="82.5" y="153.5" transform="rotate(-90 82.5 153.5)">4</text>
<text x="73.9" y="158.9">2</text>
<text x="75.4" y="157.2">1</text>
<text x="75.4" y="160.7">2</text>
<text x="82.5" y="161.5" transform="rotate(-90 82.5 161.5)">3</text>
<text x="80.8" y="163" transform="rotate(-90 80.8 163)">3</text>
<text x="30" y="192.4">1</text>
<text x="37" y="192.4">2</text>
<text x="52.9" y="192.4">1</text>
<text x="60" y="192.4">2</text>
<text x="75.8" y="192.4">1</text>
<text x="82.9" y="192.4">2</text>
<text x="102.3" y="197.7">1</text>
<text x="109.4" y="197.7">2</text>
<text x="102.3" y="201.3">4</text>
<text x="109.4" y="201.3">3</text>
<text x="165.6" y="203">1</text>
<text x="30" y="206.6">3</text>
<text x="37" y="206.6">4</text>
<text x="52.9" y="206.6">3</text>
<text x="60" y="206.6">4</text>
<text x="75.8" y="206.6">3</text>
<text x="82.9" y="206.6">4</text>
<text x="165.6" y="206.6">2</text>
<text x="167.1" y="204.8">A0</text>
<text x="167.1" y="208.3">A1</text>
<text x="185.7" y="208.3">SDA</text>
<text x="187.1" y="206.6">15</text>
<text x="356.3" y="204.8">1</text>
<text x="356.3" y="208.3">2</text>
<text x="358.8" y="209.7">RX</text>
<text x="358.8" y="206.2">PPS</text>
<text x="30" y="211.8">1</text>
<text x="37" y="211.8">2</text>
<text x="52.9" y="211.8">1</text>
<text x="60" y="211.8">2</text>
<text x="75.8" y="211.8">1</text>
<text x="82.9" y="211.8">2</text>
<text x="165.6" y="210.1">3</text>
<text x="165.6" y="213.6">4</text>
<text x="167.1" y="211.8">A2</text>
<text x="167.1" y="215.4">P0</text>
<text x="185.7" y="215.4">INT#</text>
<text x="185.7" y="211.8">SCL</text>
<text x="187.1" y="213.6">13</text>
<text x="187.1" y="210.1">14</text>
<text x="356.3" y="211.8">3</text>
<text x="356.3" y="215.4">4</text>
<text x="358.8" y="213.3">TX</text>
<text x="102.3" y="217.1">1</text>
<text x="102.3" y="220.7">4</text>
<text x="109.4" y="217.1">2</text>
<text x="109.4" y="220.7">3</text>
<text x="165.6" y="217.1">5</text>
<text x="165.6" y="220.7">6</text>
<text x="167.1" y="218.9">P1</text>
<text x="185.7" y="218.9">P7</text>
<text x="187.1" y="220.7">11</text>
<text x="187.1" y="217.1">12</text>
<text x="356.3" y="218.9">5</text>
<text x="358.8" y="220.3">VCC</text>
<text x="358.8" y="216.8">GND</text>
<text x="30" y="226">3</text>
<text x="37" y="226">4</text>
<text x="52.9" y="226">3</text>
<text x="60" y="226">4</text>
<text x="75.8" y="226">3</text>
<text x="82.9" y="226">4</text>
<text x="165.6" y="224.2">7</text>
<text x="167.1" y="222.4">P2</text>
<text x="167.1" y="226">P3</text>
<text x="185.7" y="226">P5</text>
<text x="185.7" y="222.4">P6</text>
<text x="187.1" y="227.7">9</text>
<text x="187.1" y="224.2">10</text>
<text x="30" y="233">1</text>
<text x="37" y="233">2</text>
<text x="52.9" y="233">1</text>
<text x="60" y="233">2</text>
<text x="75.8" y="233">1</text>
<text x="82.9" y="233">2</text>
<text x="185.7" y="229.5">P4</text>
<text x="102.3" y="238.3">1</text>
<text x="109.4" y="238.3">2</text>
<text x="102.3" y="241.8">4</text>
<text x="109.4" y="241.8">3</text>
<text x="30" y="247.1">3</text>
<text x="37" y="247.1">4</text>
<text x="52.9" y="247.1">3</text>
<text x="60" y="247.1">4</text>
<text x="75.8" y="247.1">3</text>
<text x="82.9" y="247.1">4</text>
<text x="30" y="254.2">1</text>
<text x="37" y="254.2">2</text>
<text x="52.9" y="254.2">1</text>
<text x="60" y="254.2">2</text>
<text x="75.8" y="254.2">1</text>
<text x="82.9" y="254.2">2</text>
<text x="102.3" y="259.5">1</text>
<text x="102.3" y="263">4</text>
<text x="109.4" y="259.5">2</text>
<text x="109.4" y="263">3</text>
<text x="30" y="268.3">3</text>
<text x="37" y="268.3">4</text>
<text x="52.9" y="268.3">3</text>
<text x="60" y="268.3">4</text>
<text x="75.8" y="268.3">3</text>
<text x="82.9" y="268.3">4</text>
</g>
<g font-size="3.2" fill="#f00">
<text x="187.1" y="203">16</text>
<text x="185.7" y="204.8">VCC</text>
</g>
<g font-size="2.5" fill="#8d2323">
<text x="54" y="33.3">GND</text>
<text x="80.1" y="33.3">BAT+</text>
<text x="54" y="40.4">P0.08</text>
<text x="54" y="36.9">P0.06</text>
<text x="80.1" y="36.9">BAT+</text>
<text x="80.1" y="40.4">GND</text>
<text x="54" y="43.9">GND</text>
<text x="54" y="47.4">GND</text>
<text x="80.1" y="43.9">RST</text>
<text x="80.1" y="47.4">3.3v Out</text>
<text x="54" y="51">P0.17</text>
<text x="80.1" y="51">P0.31</text>
<text x="54" y="54.5">P0.20</text>
<text x="54" y="58">P0.22</text>
<text x="80.1" y="54.5">P0.29</text>
<text x="80.1" y="58">P0.02</text>
<text x="54" y="61.6">P0.24</text>
<text x="54" y="65.1">P1.00</text>
<text x="80.1" y="61.6">P1.15</text>
<text x="80.1" y="65.1">P1.13</text>
<text x="54" y="68.6">P0.11</text>
<text x="80.1" y="68.6">P1.11</text>
<text x="54" y="72.1">P1.04</text>
<text x="54" y="75.7">P1.06</text>
<text x="80.1" y="75.7">P0.09</text>
<text x="80.1" y="72.1">P0.10</text>
<text x="64.6" y="84.1" transform="rotate(-90 64.6 84.1)">P1.07</text>
<text x="68.1" y="84.1" transform="rotate(-90 68.1 84.1)">P1.02</text>
<text x="71.6" y="84.1" transform="rotate(-90 71.6 84.1)">P1.01</text>
</g>
<g font-size="1.4" fill="#8d2323">
<text x="40.2" y="155.8">3</text>
<text x="40.2" y="162.8">1</text>
</g>
<text font-size="1.1" fill="#8d2323" x="39.9" y="159.3">2</text>
</svg>
